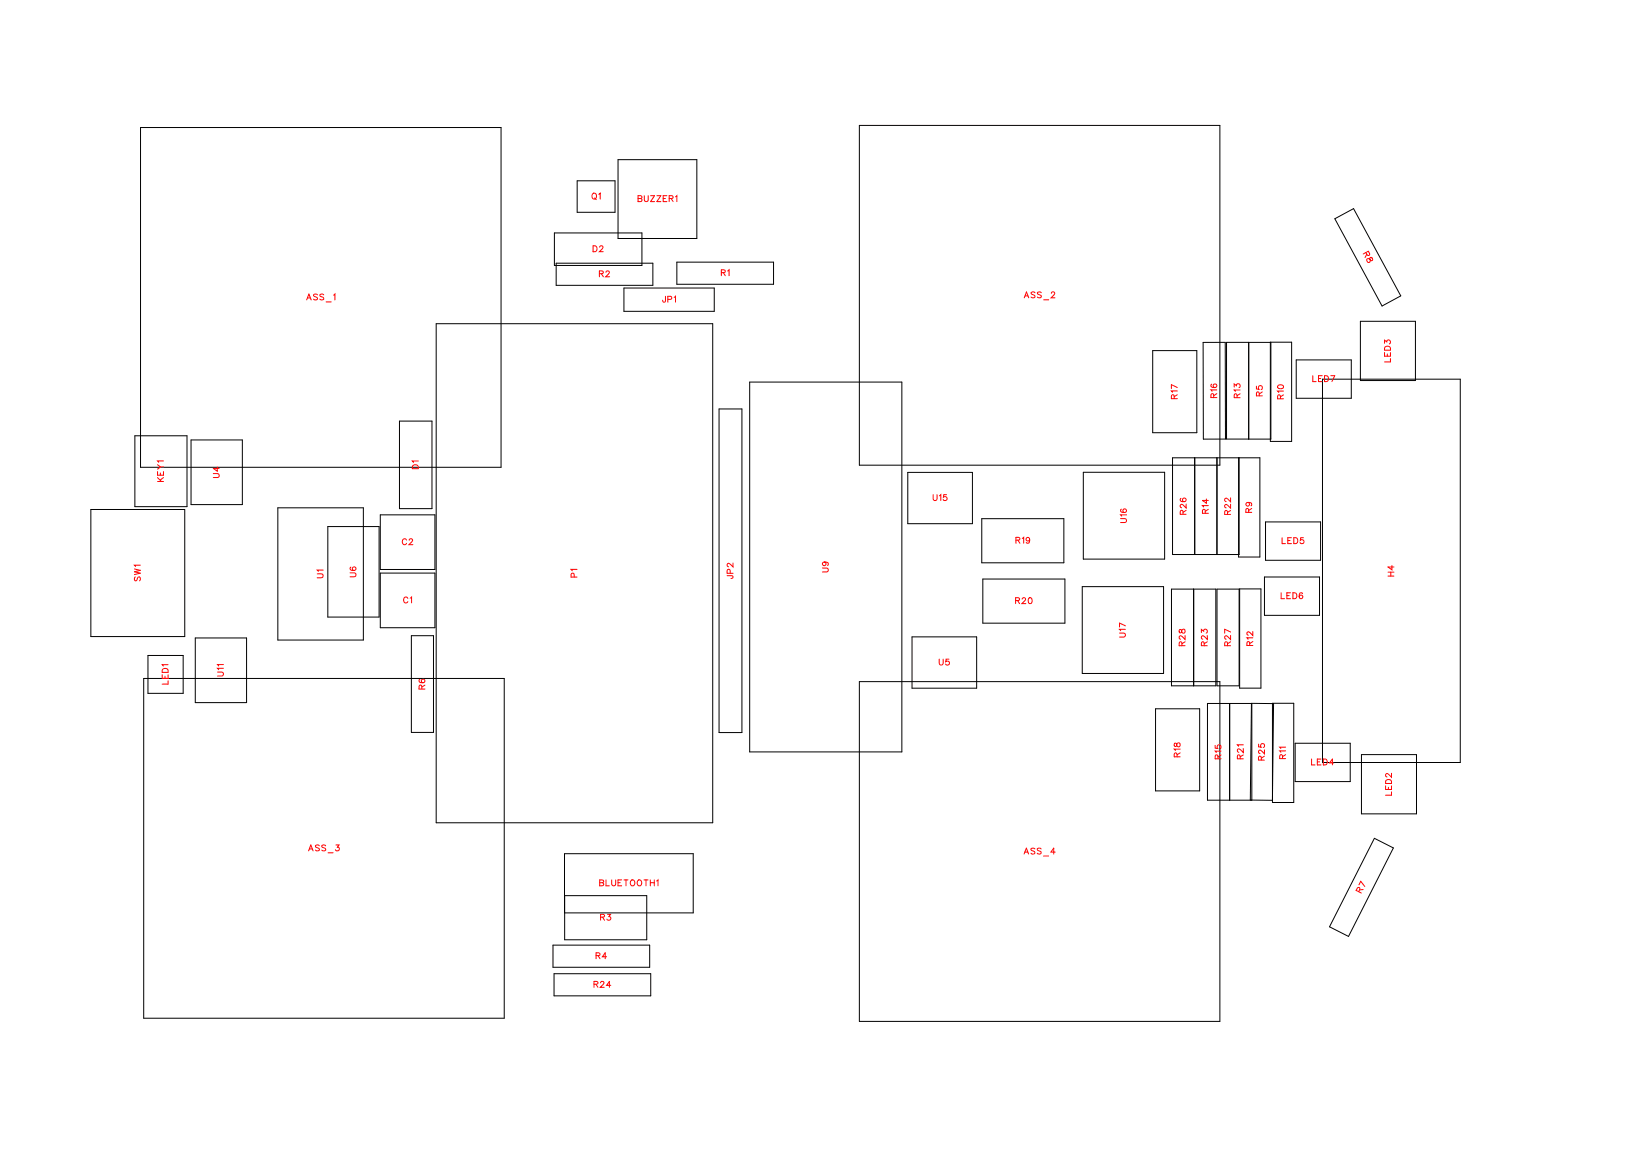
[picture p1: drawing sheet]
<svg xmlns="http://www.w3.org/2000/svg" width="197mm" height="138mm" viewBox="0 0 197 138" stroke-linecap="round" stroke-linejoin="round" font-family="sans-serif">
<g fill="none" stroke="#000" stroke-width=".12">
<path d="M16.9 15.3h43.2v40.7h-43.2zM74.1 19.2h9.5v9.4h-9.5zM103.1 15h43.2v40.8h-43.2zM52.3 38.8h33.2v59.9h-33.2zM66.5 27.9h10.5v3.9h-10.5zM66.7 31.6h11.6v2.6h-11.6zM69.2 21.7h4.6v3.8h-4.6zM74.8 34.5h10.9v2.8h-10.9zM81.2 31.4h11.6v2.7h-11.6zM160.1 26.2l2.3-1.2 5.6 10.5-2.2 1.2zM163.2 38.5h6.6v7.1h-6.6zM16.2 52.3h6.2v8.5h-6.2z"/>
<path d="M22.9 52.8h6.2v7.7h-6.2zM47.9 50.5h3.9v10.5h-3.9zM86.3 49h2.7v38.9h-2.7zM89.9 45.8h18.3v44.4h-18.3zM108.9 56.7h7.8v6.1h-7.8zM130 56.6h9.7v10.5h-9.7zM138.3 42.1h5.3v9.8h-5.3zM143.3 54.9v11.6M144.3 41.1h2.7v11.6h-2.6zM146 54.9v11.6M147.1 41.1h5.4v11.6h-5.4zM148.6 54.9v11.9h2.5v-11.9h-10.4v11.6h7.9v-11.6"/>
<path d="M149.8 41.1v11.6M152.4 41h2.5v11.9h-2.5zM155.5 43.2h6.6v4.6h-6.6zM158.7 45.5h16.5v46h-16.5zM10.9 61.1h11.3v15.2h-11.3zM17.8 78.6h4.2v4.6h-4.2zM23.4 76.5h6.2v7.8h-6.2zM33.3 60.9h10.3v15.9h-10.3zM39.3 63.2h6.2v10.8h-6.2zM45.6 68.7h6.6v6.6h-6.6zM45.6 61.7h6.6v6.6h-6.6zM49.3 76.2h2.7v11.6h-2.7z"/>
<path d="M109.4 76.4h7.8v6.1h-7.8zM117.8 62.2h9.8v5.3h-9.8zM117.9 69.4h9.9v5.3h-9.9zM129.8 70.4h9.8v10.4h-9.8zM140.5 70.7h5.4v11.6h-5.4zM143.2 70.7v11.6M146 70.7h2.6v11.6h-2.6zM148.7 70.6h2.6v11.9h-2.6zM151.7 69.2h6.6v4.6h-6.6zM151.8 62.6h6.6v4.6h-6.6zM17.2 81.4h43.3v40.7h-43.3zM103.1 81.8h43.2v40.7h-43.2z"/>
<path d="M138.6 85h5.3v9.9h-5.3zM144.9 84.4h5.3v11.6h-5.3zM147.5 84.4v11.6M150.1 84.4h2.7l-.2 11.6h-2.6zM152.6 84.3h2.6v11.9h-2.6zM155.4 89.1h6.6v4.6h-6.6zM163.3 90.5h6.6v7.1h-6.6zM66.3 113.4h11.6v2.6h-11.6zM66.5 116.8h11.6v2.6h-11.6zM67.7 102.4h15.5v7.1h-15.5zM67.7 107.4h9.9v5.3h-9.9zM164.9 100.5l2.3 1.2-5.4 10.6-2.3-1.1z"/>
</g>
<g fill="none" stroke="#f00" stroke-width=".12">
<path d="M36.8 36l.3-.7 .2 .7M36.9 35.7h.3M38.1 35.4l-.2-.1-.3 .1 .1 .1 .4 .3v.1l-.2 .1-.3-.1M38.8 35.4l-.1-.1-.3 .1v.1l.4 .3v.1l-.1 .1-.3-.1M39.1 36.2h.6M40 35.4l.2-.1v.7M71.1 23.3l.1-.1a.33 .33 0 0 1 .4 .3 .33 .33 0 0 1-.4 .3l-.2-.2zM71.1 29.5h.3a.38 .38 0 0 1 .2 .3 .38 .38 0 0 1-.2 .4h-.3zM71.3 23.7l.2 .2M71.8 23.3l.2-.1v.7M71.9 32.8h.4l.1-.2-.2-.1h-.3v.7M71.9 29.7l.2-.2h.1l.1 .1-.1 .3-.3 .3h.5"/>
<path d="M72.1 32.8l.3 .4M72.7 32.7l.1-.2h.2l.1 .1-.1 .3-.3 .3h.4M76.5 23.8l.5 .1v.1l-.2 .2h-.3v-.7h.5v.2l-.2 .1M77.3 23.5v.5l.2 .2 .2-.1 .1-.6M78 23.5h.5l-.5 .7h.5M78.8 23.5h.5l-.5 .7h.5M79.6 23.8h.2M79.8 35.5v.7h-.2l-.1-.2M80 23.5h-.4v.7h.4M80.1 35.9h.4l.1-.3-.5-.1v.7M80.3 23.8h.4v-.3h-.4v.7M80.5 23.8l.3 .4"/>
<path d="M80.9 35.7l.1-.2v.7M81 23.6l.2-.1v.7M86.5 32.7h.4l.1-.2-.2-.1h-.3v.7M86.8 32.7l.2 .4M87.3 32.5l.2-.1v.7M122.9 35.7l.2-.7 .3 .7M123 35.5h.3M124.2 35.1l-.2-.1-.3 .1 .1 .2 .4 .2v.1l-.2 .1-.3-.1M124.9 35.1l-.1-.1-.4 .1 .1 .2 .4 .2v.1l-.1 .1-.4-.1M125.2 36h.6M126.1 35.2l.2-.2h.1l.1 .1-.1 .3-.3 .3h.5M163.9 30.3l.2 .3h.2v-.2l-.1-.3-.7 .4"/>
<path d="M164 30.5l-.2 .4M164 31.1l.3-.1 .3 .3 .1-.1-.1-.3h-.2l-.1 .1 .1 .3-.1 .1a.25 .25 0 0 1-.3 0 .25 .25 0 0 1 0-.3zM18.9 57.7h.7M18.9 57.3l.5 .4M18.9 56.6v.4h.7v-.4M18.9 55.7l.3 .3M19.2 56.7v.3M19.6 56h-.4l-.3 .3M19.6 55.3h-.7l.1 .1M19.6 57.3l-.4 .3M25.6 56.8h.5l.2 .2-.1 .2-.6 .1M26.1 56v.5l-.5-.3h.7"/>
<path d="M49.6 55.8l.1-.1 .4 .1 .1 .4h-.7zM50.2 55.3h-.7l.1 .2M111.9 59.3v.5l.2 .2 .3-.1v-.6M112.7 59.5l.2-.2v.7M113.5 59.3h-.3v.3a.25 .25 0 0 1 .4 0 .25 .25 0 0 1-.1 .4 .25 .25 0 0 1-.4-.1M140.9 47.8l-.1-.4-.1-.1-.2 .2v.3h.7M141.2 46.9h-.7l.2 .2M141.2 47.3l-.3 .3M141.2 46.5l-.7-.4v.5M141.7 59.8h-.1a.35 .35 0 0 0 .3 .4 .35 .35 0 0 0 .4-.2 .22 .22 0 0 0-.2-.3 .22 .22 0 0 0-.2 .2 .22 .22 0 0 0 .2 .3M144.7 59.9v.5l-.5-.4h.8M145.4 46.1h-.1a.35 .35 0 0 0 .3 .4 .35 .35 0 0 0 .4-.2 .22 .22 0 0 0-.2-.3 .22 .22 0 0 0-.3 .2 .22 .22 0 0 0 .2 .3"/>
<path d="M145.6 47.7v-.4l-.2-.1-.1 .2v.3h.7M146 46.8h-.7l.1 .1M146 47.2l-.4 .2M147.6 59.7v.5l-.3-.3-.2-.2-.2 .2v.1l.2 .2M148.1 46.4v-.3l.2 .2a.24 .24 0 0 1 .4-.2 .24 .24 0 0 1-.1 .4M148.4 47.7v-.4l-.2-.1-.1 .2v.3h.7M148.8 46.8h-.7l.1 .1M148.8 47.2l-.4 .3M150.7 46.3v.4h.3a.25 .25 0 0 1 0-.4 .25 .25 0 0 1 .4 .1 .25 .25 0 0 1-.1 .3M151.1 47.5l-.1-.4-.1-.1-.2 .2v.3h.7M151.4 47l-.3 .2M153.3 46.3l.3-.1a.3 .3 0 0 1 .4 .2 .38 .38 0 0 1-.4 .2 .38 .38 0 0 1-.3-.2z"/>
<path d="M153.6 47.8v-.4h-.2l-.1 .1v.3h.7M154 46.9h-.7l.1 .2M154 47.4l-.4 .2M157.5 45.1v.7h.4M158.2 45.4h.2M158.6 45.1h-.4v.7h.4M158.9 45.1h.2a.38 .38 0 0 1 .3 .3 .38 .38 0 0 1-.3 .4h-.2zM159.6 45.1h.5l-.3 .7M166.1 41.2v-.4l.3 .2a.24 .24 0 0 1 .3-.2 .24 .24 0 0 1 0 .4M166.1 42.3v.4h.7v-.4M166.1 41.7a.39 .39 0 0 1 .7 .1v.2h-.7zM166.4 42.4v.3"/>
<path d="M166.8 43v.4h-.7M16.1 68.2l.7 .2-.7 .2 .7 .1-.7 .2M16.2 69.2l-.1 .2 .1 .3 .2-.1 .2-.4h.1l.1 .2-.1 .3M16.8 67.8h-.7l.2 .2M20.2 79.7h-.7l.1 .2M26.8 79.7h-.7l.1 .2M38.1 68.8h.5l.2 .2-.1 .3h-.6M38.8 68.4h-.7l.1 .1M42 68.7h.5l.2 .2-.1 .2-.6 .1M42.1 68l-.1 .1a.35 .35 0 0 0 .3 .4 .35 .35 0 0 0 .4-.3 .22 .22 0 0 0-.2-.2 .22 .22 0 0 0-.2 .2 .22 .22 0 0 0 .2 .2M48.8 64.8a.26 .26 0 0 0-.3-.2 .26 .26 0 0 0-.2 .3v.2a.26 .26 0 0 0 .2 .2 .26 .26 0 0 0 .3-.1M48.9 71.8a.26 .26 0 0 0-.3-.2 .26 .26 0 0 0-.2 .3v.1a.26 .26 0 0 0 .2 .3 .26 .26 0 0 0 .3-.2"/>
<path d="M49.1 64.8l.1-.2h.2l.1 .2-.1 .2-.3 .3h.4M49.2 71.7l.2-.1v.7M68.9 69.2l-.1-.4h-.2l-.1 .4h.7M69.2 68.3h-.7l.1 .2M87.2 69l.7 .1v.2l-.2 .1M87.6 68.8v-.4l-.3-.1-.1 .5h.7M87.9 67.5v.5l-.3-.3-.2-.1-.2 .1v.1l.2 .2M98.7 68.1h.5l.2 .2-.1 .3h-.6M98.9 67.4a.22 .22 0 0 1 .2 .3 .22 .22 0 0 1-.4 .1 .22 .22 0 0 1 .1-.4h.1a.34 .34 0 0 1 .5 .3l-.1 .1M112.7 79.1v.5l.2 .2 .2-.1v-.6M113.8 79.1h-.3v.3a.25 .25 0 0 1 .3 0 .25 .25 0 0 1 0 .3 .25 .25 0 0 1-.4-.1M121.8 72h.4l.1-.2-.2-.1h-.3v.7"/>
<path d="M121.9 64.8h.4l.1-.2-.2-.2h-.3v.8M122.1 72l.2 .4M122.1 64.8l.3 .4M122.6 71.9l.2-.2h.1l.1 .1-.1 .3-.3 .3h.5M122.6 64.6l.2-.2v.8M123.4 71.7h.1a.37 .37 0 0 1 .3 .3 .37 .37 0 0 1-.3 .4 .45 .45 0 0 1-.1-.7zM123.5 64.7a.22 .22 0 0 1-.3 .2 .22 .22 0 0 1-.1-.4 .22 .22 0 0 1 .4 .1v.1a.34 .34 0 0 1-.2 .5l-.2-.1M134.3 75.9h.5l.2 .2-.1 .3h-.6M134.4 62.2h.5l.2 .2-.1 .2-.6 .1M134.5 61.1a.35 .35 0 0 0 .2 .4 .35 .35 0 0 0 .4-.2 .22 .22 0 0 0-.2-.3 .22 .22 0 0 0-.2 .2 .22 .22 0 0 0 .2 .3M135 75.5h-.7l.1 .1M135 75.1l-.7-.4v.5"/>
<path d="M135.1 61.7h-.7l.2 .2M141.5 75.5v.4h.1l.3-.4a.24 .24 0 0 1 .3 .2 .24 .24 0 0 1-.3 .2l-.1-.1-.1-.3zM141.8 77.4v-.4h-.2l-.1 .1v.3h.7M141.9 61.7v-.4l-.2-.1-.1 .2v.3h.7M142.2 76.2v.5l-.4-.3-.2-.1-.1 .1v.1l.1 .2M142.2 77l-.4 .2M142.3 60.5v.4l-.3-.3-.3-.1-.1 .1v.2l.2 .1M142.3 61.2l-.4 .2M144.1 75.9v-.4l.3 .2a.24 .24 0 0 1 .4-.2 .24 .24 0 0 1-.1 .4M144.5 77.4l-.1-.4h-.1l-.2 .1v.3h.7M144.6 61.6v-.4l-.2-.1-.2 .2v.3h.8M144.8 76.2v.5l-.3-.3-.2-.1-.2 .1v.1l.2 .2"/>
<path d="M144.8 77l-.3 .2M145 60.6h-.8l.2 .2M145 61.1l-.4 .2M147.3 61.7l-.1-.4-.1-.1-.2 .2v.3h.7M147.3 77.4l-.1-.4h-.1l-.2 .1v.3h.7M147.6 60.5v.4l-.3-.3-.2-.1-.2 .1v.2l.2 .1M147.6 76.2v.5l-.3-.3-.2-.1-.2 .1v.1l.2 .2M147.6 61.2l-.3 .3M147.6 77l-.3 .2M147.6 75.8l-.7-.3v.4M149.7 60.3a.22 .22 0 0 1 .2 .3 .22 .22 0 0 1-.4 .1 .22 .22 0 0 1 .1-.4h.1a.34 .34 0 0 1 .5 .2l-.1 .2M149.8 61.5v-.5h-.2l-.1 .2v.3h.7"/>
<path d="M149.9 77.4v-.4l-.2-.1-.1 .2v.3h.7M150.2 61l-.4 .2M150.3 76.5h-.7l.1 .2M150.3 75.7v.5l-.3-.3-.3-.1-.1 .1v.1l.2 .2M150.3 76.9l-.4 .3M153.7 71.1v.7h.4M153.8 64.5v.7h.4M154.4 71.4h.2M154.5 64.8h.3M154.8 71.1h-.4v.7h.4M154.9 64.5h-.4v.7h.4M155.1 71.1h.2a.38 .38 0 0 1 .3 .4 .38 .38 0 0 1-.3 .3h-.2z"/>
<path d="M155.2 64.5h.2a.38 .38 0 0 1 .3 .3 .38 .38 0 0 1-.3 .4h-.2zM156.3 71.2l-.1-.1a.35 .35 0 0 0-.4 .3 .35 .35 0 0 0 .3 .4 .22 .22 0 0 0 .2-.2 .22 .22 0 0 0-.2-.2 .22 .22 0 0 0-.2 .2M156.4 64.5h-.4v.3a.25 .25 0 0 1 .4 0 .25 .25 0 0 1-.1 .4 .25 .25 0 0 1-.3-.1M166.5 69.1h.7M166.5 68.6h.7M166.8 68.6v.5M167 67.8v.5l-.5-.3h.7M19.5 80.9v.5h.7v-.5M19.6 80.2h.1h.4l.1 .4h-.7zM19.8 81.1v.3M20.2 81.6v.4h-.7M26.1 80.6h.5l.2 .2-.1 .2-.6 .1"/>
<path d="M26.8 80.2h-.7l.1 .1M50.4 81.5h-.1a.35 .35 0 0 0 .3 .4 .35 .35 0 0 0 .4-.2 .22 .22 0 0 0-.2-.3 .22 .22 0 0 0-.3 .2 .22 .22 0 0 0 .2 .3M50.6 82.6v-.4h-.2l-.1 .1v.3h.7M51 82.2l-.4 .2M140.9 89.2v.3h.1l.3-.4a.24 .24 0 0 1 .3 .2 .24 .24 0 0 1-.3 .3l-.1-.1-.1-.3zM141.2 90.8v-.4l-.2-.1-.1 .2v.3h.7M141.6 89.8h-.7l.1 .2M141.6 90.3l-.4 .2M145.8 89.4v.3l.3 .1a.25 .25 0 0 1 0-.4 .25 .25 0 0 1 .3 0 .25 .25 0 0 1-.1 .4M146.1 91v-.4l-.2-.1-.1 .2v.3h.7M146.5 90.1h-.7l.1 .2M146.5 90.5l-.4 .3"/>
<path d="M148.8 91l-.1-.4-.1-.1-.2 .2v.3h.7M149.1 89.8v.5l-.3-.4-.2-.1-.2 .1v.2l.2 .1M149.1 89.3h-.7l.2 .2M149.1 90.5l-.3 .3M151 89.2v.4h.3a.25 .25 0 0 1 0-.4 .25 .25 0 0 1 .4 .1 .25 .25 0 0 1-.1 .4M151.3 91.2v-.4l-.2-.1-.1 .2v.3h.7M151.7 90.7l-.4 .2M151.7 89.9v.5l-.3-.3-.3-.1-.1 .1v.1l.1 .2M153.9 91l-.1-.4-.1-.1-.2 .2v.3h.7M154.2 90.1h-.7l.2 .1M154.2 89.6h-.7l.2 .2M154.2 90.5l-.3 .2"/>
<path d="M157.3 91v.7h.4M158 91.4h.3M158.5 91h-.5v.7h.5M158.7 91h.3a.38 .38 0 0 1 .2 .4 .38 .38 0 0 1-.2 .3h-.3zM160 91.5h-.5l.3-.5v.7M166.2 94.2v.5h.7v-.5M166.3 93.6l.2-.1 .3 .1 .1 .4h-.7zM166.6 94.4v.3M166.9 92.7v.5l-.3-.3-.2-.1-.2 .1v.1l.2 .2M166.9 95v.4h-.7M37 102l.3-.7 .3 .7M37.1 101.8h.4"/>
<path d="M38.3 101.4l-.2-.1-.3 .1 .1 .2 .4 .2v.1l-.2 .1-.3-.1M39.1 101.4l-.2-.1-.3 .1 .1 .2 .4 .2v.1l-.2 .1-.3-.1M39.3 102.3h.7M40.3 101.3h.4l-.2 .3a.24 .24 0 0 1 .2 .4 .25 .25 0 0 1-.5-.1M71.3 118h.4v-.2l-.1-.1h-.3v.7M71.5 118l.2 .4M71.5 114.6h.4l.1-.2-.2-.1h-.3v.7M71.7 114.6l.3 .4M71.9 105.9h.5v.2l-.2 .1h-.3v-.7l.5 .1v.1l-.2 .2M72 117.9l.2-.2h.1l.2 .1-.1 .3-.4 .3h.5M72 110h.5v-.2l-.1-.1h-.4v.7M72.3 110l.2 .4"/>
<path d="M72.7 105.5v.7h.4M72.8 114.7h-.5l.3-.4v.7M72.9 109.7h.3l-.2 .2a.24 .24 0 0 1 .2 .4 .24 .24 0 0 1-.4-.1M73.3 118.2h-.5l.3-.5v.7M73.4 105.5v.5l.2 .2 .2-.1 .1-.6M74.1 105.9h.3M74.6 105.5h-.5v.7h.5M74.9 105.5h.4M75.1 105.5v.7M75.7 105.6a.33 .33 0 0 1 .5 .3 .33 .33 0 0 1-.5 .3l-.1-.2zM76.6 105.6a.33 .33 0 0 1 .4 .3 .33 .33 0 0 1-.4 .3l-.2-.2zM77.3 105.5h.4"/>
<path d="M77.5 105.5v.7M78 105.9h.5M78 105.5v.7M78.5 105.5v.7M78.8 105.7l.1-.2v.7M122.9 102.4l.2-.7 .3 .7M123 102.2h.3M124.1 101.8l-.1-.1-.3 .1v.2l.4 .2v.1l-.1 .1-.3-.1M124.9 101.8l-.2-.1-.3 .1 .1 .2 .4 .2v.1l-.2 .1-.3-.1M125.2 102.7h.6M126.6 102.2h-.5l.3-.5v.7M163 106.9l.1-.3-.1-.2-.2 .1-.1 .3 .6 .3"/>
<path d="M163 106.1l.2-.4 .5 .6M163.5 106.7h-.4"/>
</g>
<g font-size="1.2" fill="#fff">
<text x="71" y="24.2">Q1</text>
<text x="76.5" y="24.5">BUZZER1</text>
<text x="71.1" y="30.5">D2</text>
<text x="71.8" y="33.5">R2</text>
<text x="86.5" y="33.4">R1</text>
<text x="163.2" y="30.6" transform="rotate(61 163.2 30.6)">R8</text>
<text x="36.7" y="36.3">ASS_1</text>
<text x="79.4" y="36.5">JP1</text>
<text x="122.8" y="36">ASS_2</text>
<text x="141.5" y="47.9" transform="rotate(-90 141.5 47.9)">R17</text>
<text x="146.3" y="47.7" transform="rotate(-90 146.3 47.7)">R16</text>
<text x="149.1" y="47.8" transform="rotate(-90 149.1 47.8)">R13</text>
<text x="151.7" y="47.5" transform="rotate(-90 151.7 47.5)">R5</text>
<text x="154.3" y="47.9" transform="rotate(-90 154.3 47.9)">R10</text>
<text x="157.4" y="46.1">LED7</text>
<text x="167.1" y="43.5" transform="rotate(-90 167.1 43.5)">LED3</text>
<text x="19.9" y="57.8" transform="rotate(-90 19.9 57.8)">KEY1</text>
<text x="26.6" y="57.3" transform="rotate(-90 26.6 57.3)">U4</text>
<text x="50.5" y="56.3" transform="rotate(-90 50.5 56.3)">D1</text>
<text x="48.2" y="65.6">C2</text>
<text x="111.9" y="60.3">U15</text>
<text x="121.8" y="65.5">R19</text>
<text x="135.4" y="62.7" transform="rotate(-90 135.4 62.7)">U16</text>
<text x="142.6" y="61.7" transform="rotate(-90 142.6 61.7)">R26</text>
<text x="145.3" y="61.6" transform="rotate(-90 145.3 61.6)">R14</text>
<text x="147.9" y="61.8" transform="rotate(-90 147.9 61.8)">R22</text>
<text x="150.5" y="61.5" transform="rotate(-90 150.5 61.5)">R9</text>
<text x="153.7" y="65.5">LED5</text>
<text x="17.1" y="69.7" transform="rotate(-90 17.1 69.7)">SW1</text>
<text x="39.1" y="69.4" transform="rotate(-90 39.1 69.4)">U1</text>
<text x="43" y="69.2" transform="rotate(-90 43 69.2)">U6</text>
<text x="69.5" y="69.3" transform="rotate(-90 69.5 69.3)">P1</text>
<text x="88.2" y="69.4" transform="rotate(-90 88.2 69.4)">JP2</text>
<text x="99.7" y="68.7" transform="rotate(-90 99.7 68.7)">U9</text>
<text x="167.5" y="69.2" transform="rotate(-90 167.5 69.2)">H4</text>
<text x="48.4" y="72.6">C1</text>
<text x="121.8" y="72.7">R20</text>
<text x="135.3" y="76.5" transform="rotate(-90 135.3 76.5)">U17</text>
<text x="142.5" y="77.5" transform="rotate(-90 142.5 77.5)">R28</text>
<text x="145.1" y="77.5" transform="rotate(-90 145.1 77.5)">R23</text>
<text x="147.9" y="77.5" transform="rotate(-90 147.9 77.5)">R27</text>
<text x="150.6" y="77.5" transform="rotate(-90 150.6 77.5)">R12</text>
<text x="153.6" y="72.1">LED6</text>
<text x="20.5" y="82.1" transform="rotate(-90 20.5 82.1)">LED1</text>
<text x="27.1" y="81.1" transform="rotate(-90 27.1 81.1)">U11</text>
<text x="51.3" y="82.7" transform="rotate(-90 51.3 82.7)">R6</text>
<text x="112.6" y="80.1">U5</text>
<text x="141.9" y="90.8" transform="rotate(-90 141.9 90.8)">R18</text>
<text x="146.8" y="91.1" transform="rotate(-90 146.8 91.1)">R15</text>
<text x="149.4" y="91.1" transform="rotate(-90 149.4 91.1)">R21</text>
<text x="152" y="91.2" transform="rotate(-89 152 91.2)">R25</text>
<text x="154.5" y="91" transform="rotate(-90 154.5 91)">R11</text>
<text x="157.3" y="92">LED4</text>
<text x="167.2" y="95.4" transform="rotate(-90 167.2 95.4)">LED2</text>
<text x="37" y="102.3">ASS_3</text>
<text x="71.9" y="106.5">BLUETOOTH1</text>
<text x="122.8" y="102.7">ASS_4</text>
<text x="163.6" y="107.3" transform="rotate(-63 163.6 107.3)">R7</text>
<text x="72" y="110.7">R3</text>
<text x="71.2" y="118.7">R24</text>
<text x="71.4" y="115.3">R4</text>
</g>
</svg>
